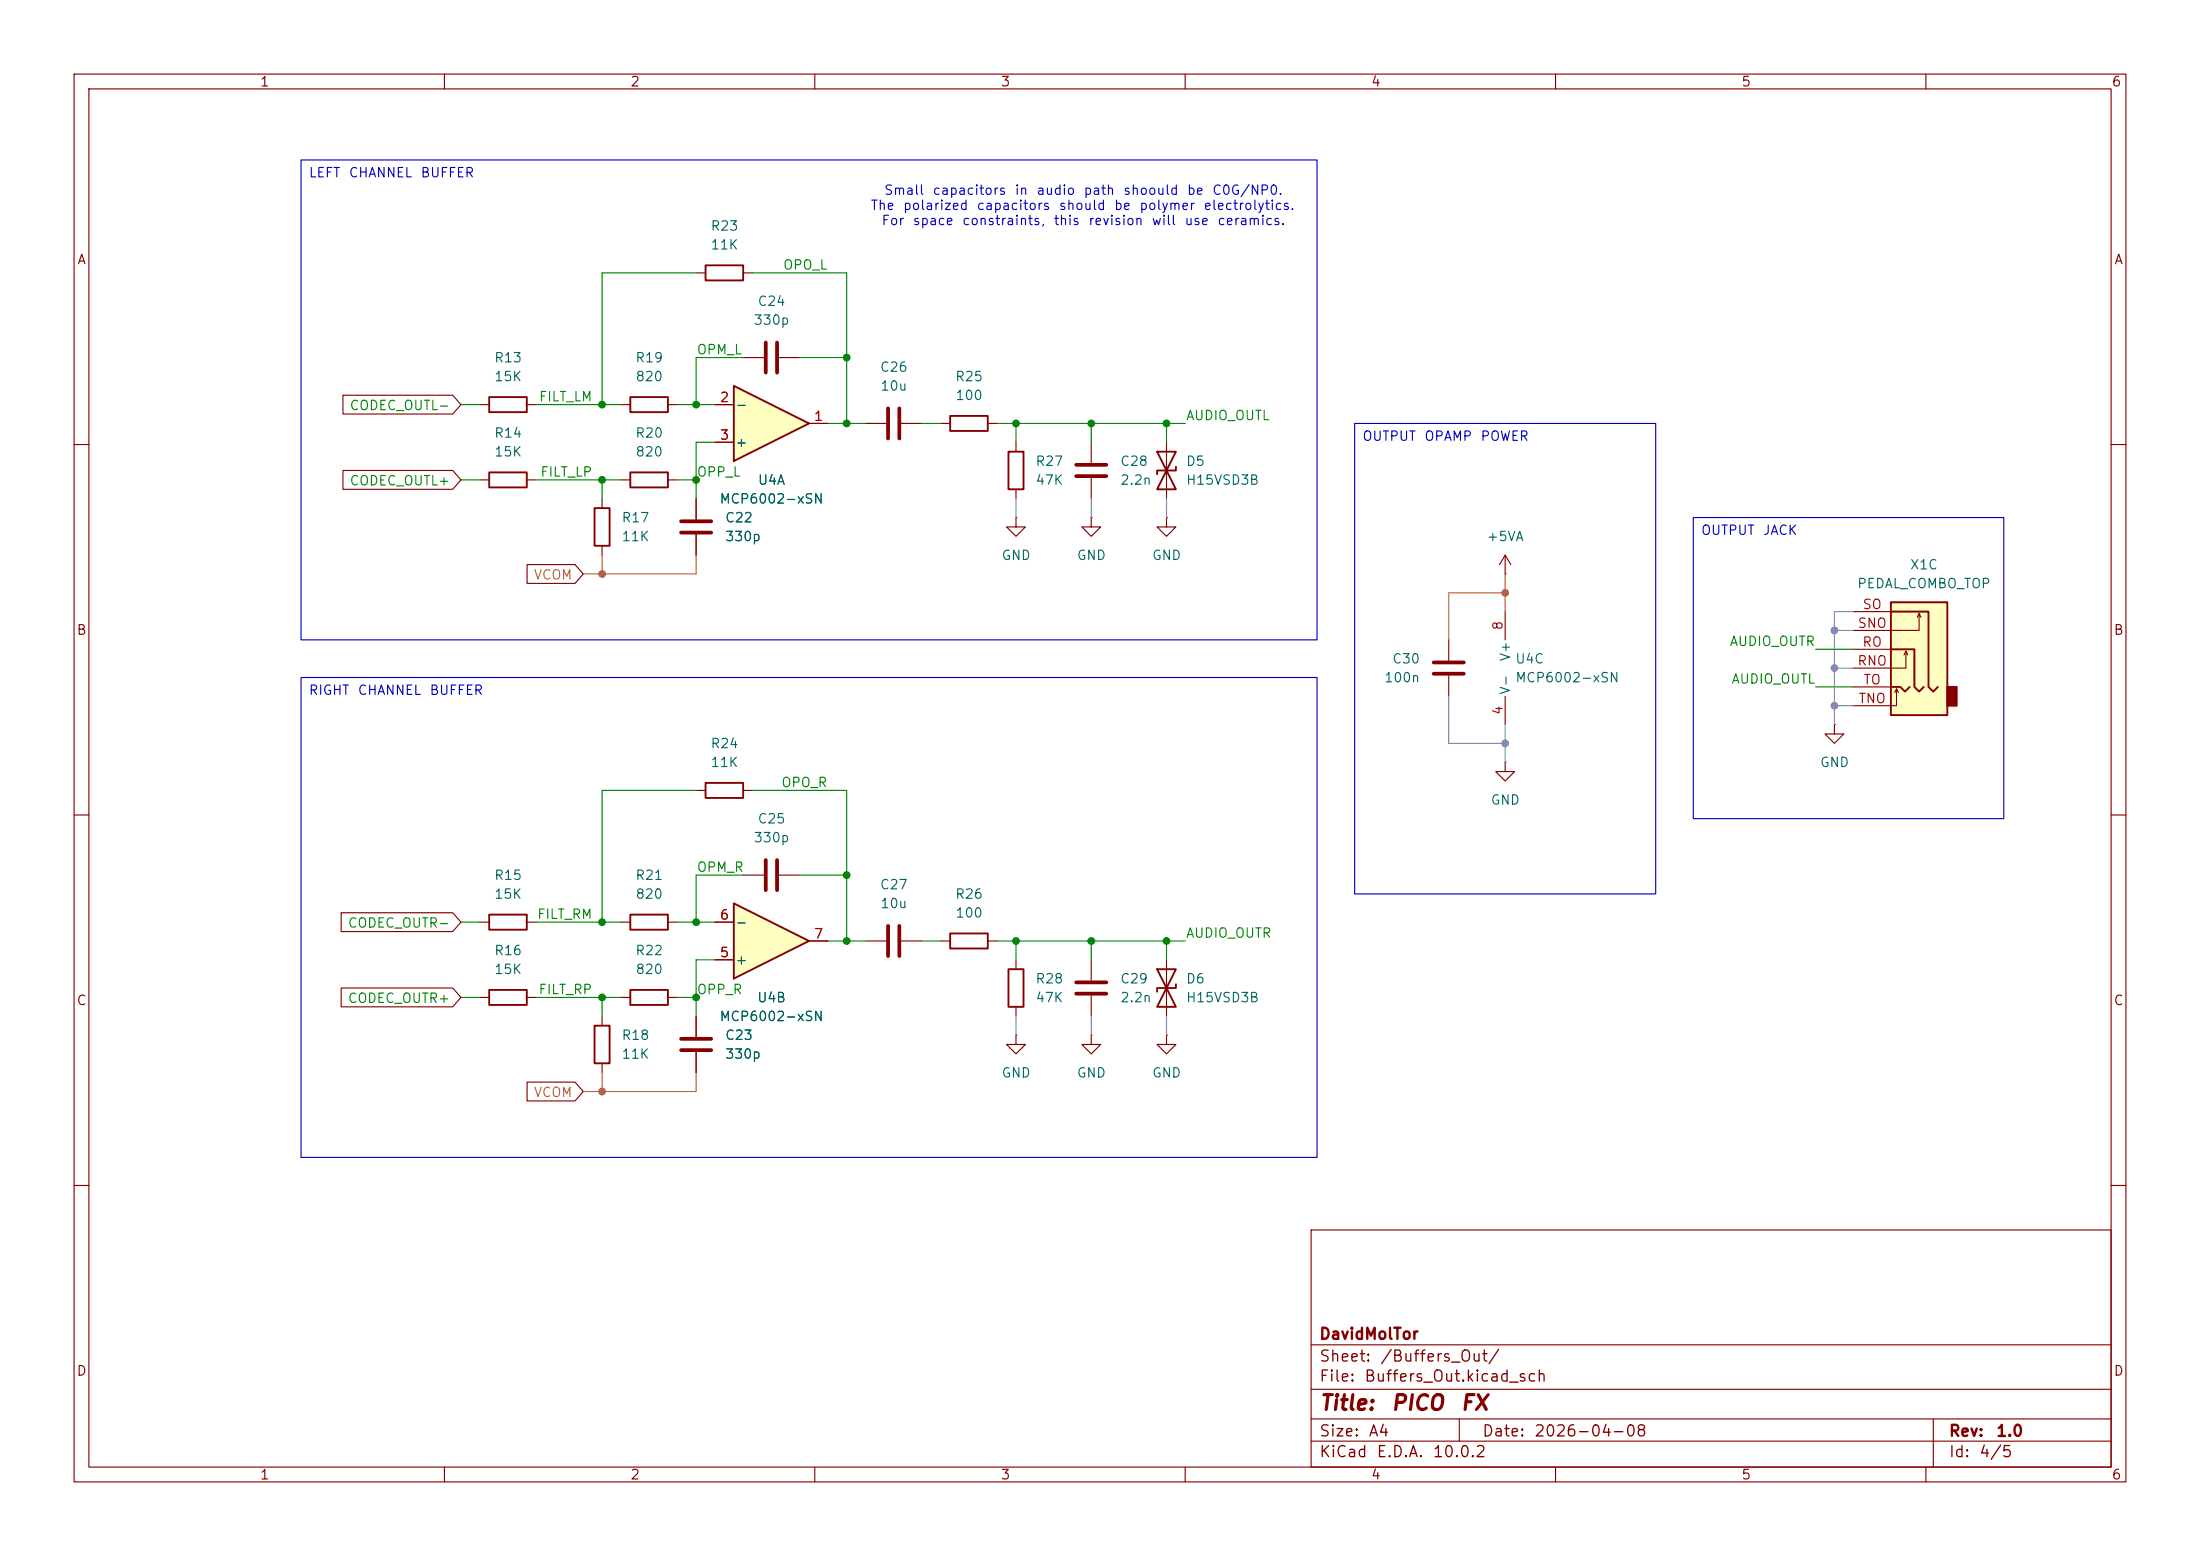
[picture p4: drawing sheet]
<svg xmlns="http://www.w3.org/2000/svg" width="297mm" height="210mm" viewBox="0 0 297 210" stroke-linecap="round" stroke-linejoin="round" font-family="sans-serif">
<g fill="none" stroke="#840000" stroke-width=".15">
<path d="M10 10h277v190h-277zM12 12h273v186h-273zM60 10v2M110 10v2M160 10v2M210 10v2M260 10v2M100.3 48.3h2.8M105.2 48.3h2.7M10 60h2M81.3 67.3v1.3M81.3 73.7v1.2"/>
<path d="M83.8 64.8h1.3M90.2 64.8h1.2M285 60h2M10 110h2M285 110h2M10 160h2M177 166h108v32h-108zM285 160h2M60 198v2M110 198v2M160 198v2M177 194.5h108"/>
<path d="M177 191.5h108M177 187.5h108M177 181.5h108M197 191.5v3M210 198v2M260 198v2M261 191.5v6.5"/>
</g>
<path d="M80.3 68.6h2v5.1h-2zM85.1 63.8h5.1v2h-5.1z" fill="none" stroke="#840000" stroke-width=".25"/>
<path d="M103.4 46.2v4.1M104.9 46.2v4.1" fill="none" stroke="#840000" stroke-width=".51"/>
<path d="M99.1 52.1l10.1 5.1-10.1 5z" fill="#ffffc2"/>
<path d="M99.1 52.1l10.1 5.1-10.1 5zM66 63.8h5.1v2h-5.1zM156.2 61h2.5l-2.5 5h2.5zM158.7 63v.5h-2.5v.5M66 133.6h5.1v2h-5.1z" fill="none" stroke="#840000" stroke-width=".25"/>
<g fill="none" stroke="#840000" stroke-width=".15">
<path d="M96.5 54.6h2.6M96.5 59.7h2.6M109.2 57.2h2.6M147.3 59.7v2.8M157.5 59.7v7.6M64.8 64.8h1.2M71.1 64.8h1.3M147.3 69.9v1.2h1.3l-1.3 1.3-1.3-1.3h1.3M147.3 69.9h.1M147.3 64.5v2.8M157.5 69.9v1.2h1.2l-1.2 1.3-1.3-1.3h1.3M157.5 69.9h.1"/>
<path d="M203.2 77.5h.1M203.2 74.9v2.6M203.2 74.9l-.8 1.3M203.2 74.9l.8 1.3M195.6 86.4v2.8M195.6 91.2v2.8M203.2 82.6v3.8M203.2 94v3.8M203.2 102.9v1.2h1.3l-1.3 1.3-1.3-1.3h1.3M203.2 102.9h.1M64.8 134.6h1.2M71.1 134.6h1.3"/>
</g>
<path d="M145.3 62.7h4.1M145.3 64.3h4.1M193.5 89.4h4.1M193.5 90.9h4.1" fill="none" stroke="#840000" stroke-width=".51"/>
<path d="M99.1 121.9l10.1 5.1-10.1 5.1z" fill="#ffffc2"/>
<path d="M66 53.6h5.1v2h-5.1zM95.2 105.7h5.1v2h-5.1zM80.3 138.4h2v5.1h-2zM85.1 133.6h5.1v2h-5.1zM99.1 121.9l10.1 5.1-10.1 5.1zM128.3 126h5v2h-5zM156.2 130.8h2.5l-2.5 5.1h2.5zM158.7 132.8v.6h-2.5v.5" fill="none" stroke="#840000" stroke-width=".25"/>
<g fill="none" stroke="#840000" stroke-width=".15">
<path d="M64.8 54.6h1.2M71.1 54.6h1.3M247.6 97.8v1.3h-1.2l1.2 1.2 1.3-1.2h-1.3M247.6 97.8h.1M94 106.7h1.2M100.3 106.7h1.3M100.3 118.1h2.8M105.2 118.1h2.7M81.3 137.2v1.2M83.8 134.6h1.3M90.2 134.6h1.2M94 137.2v2.8"/>
<path d="M96.5 129.5h2.6M96.5 124.5h2.6M109.2 127h2.6M116.8 127h2.8M121.7 127h2.8M127 127h1.3M133.3 127h1.3M147.3 139.7v1.3h1.3l-1.3 1.2-1.3-1.2h1.3M147.3 139.7h.1M147.3 129.5v2.8M147.3 134.4v2.8M157.5 139.7v1.3h1.2l-1.2 1.2-1.3-1.2h1.3"/>
<path d="M157.5 139.7h.1M157.5 129.5v7.7M81.3 143.5v1.3M94 142v2.8"/>
</g>
<path d="M103.4 116.1v4M104.9 116.1v4M119.9 125v4M121.4 125v4M145.3 132.6h4.1M145.3 134.1h4.1M91.9 140.2h4.1M91.9 141.7h4.1" fill="none" stroke="#840000" stroke-width=".51"/>
<path d="M255.3 81.3h7.6v15.2h-7.6z" fill="#ffffc2"/>
<path d="M262.9 92.7h1.3v2.6h-1.3z" fill="#840000" stroke="#840000" stroke-width=".25"/>
<path d="M95.2 35.8h5.1v2h-5.1zM85.1 53.6h5.1v2h-5.1zM128.3 56.1h5v2.1h-5zM136.1 61h2.1v5h-2.1zM255.3 81.3h7.6v15.2h-7.6zM255.3 87.6h3.1v5.1l.7 .6 .6-.6M255.3 92.7h1.2l.7 .6 .6-.6M255.3 82.6h5v10.1l.7 .6 .6-.6M66 123.4h5.1v2.1h-5.1zM85.1 123.4h5.1v2.1h-5.1zM136.1 130.8h2.1v5.1h-2.1z" fill="none" stroke="#840000" stroke-width=".25"/>
<g fill="none" stroke="#840000" stroke-width=".15">
<path d="M94 36.8h1.2M100.3 36.8h1.3M46.3 53.3h14.8l1.1 1.3-1.1 1.3h-14.8zM83.8 54.6h1.3M90.2 54.6h1.2M96.5 54.6h2.6M96.5 59.7h2.6M109.2 57.2h2.6M116.8 57.2h2.8M121.7 57.2h2.8M127 57.2h1.3M133.3 57.2h1.3"/>
<path d="M137.2 59.7v1.3M46.3 63.5h14.8l1.1 1.3-1.1 1.2h-14.8zM71.2 76.2h6.4l1.1 1.3-1.1 1.2h-6.4zM94 67.3v2.8M94 72.1v2.8M137.2 69.9v1.2h1.2l-1.2 1.3-1.3-1.3h1.3M137.2 69.9h.1M137.2 66v1.3M250.2 87.6h5.1M250.2 82.6h5.1M250.2 92.7h5.1M256 93l-.2 .5"/>
<path d="M256.3 93.5l-.3-.5v2.3h-5.8M257.3 87.9l-.3 .5M257.6 88.4l-.3-.5v2.3h-7.1M259.1 82.8l-.3 .5M259.3 83.3l-.2-.5v2.3h-8.9M46.1 123.2h15l1.1 1.3-1.1 1.2h-15zM46.1 133.3h15l1.1 1.3-1.1 1.3h-15zM64.8 124.5h1.2M71.1 124.5h1.3M83.8 124.5h1.3M90.2 124.5h1.2M94 137.2v2.8"/>
<path d="M96.5 124.5h2.6M96.5 129.5h2.6M109.2 127h2.6M137.2 139.7v1.3h1.2l-1.2 1.2-1.3-1.2h1.3M137.2 139.7h.1M137.2 129.5v1.3M137.2 135.9v1.3M71.2 146h6.4l1.1 1.3-1.1 1.3h-6.4zM94 142v2.8"/>
</g>
<path d="M119.9 55.1v4.1M121.4 55.1v4.1M91.9 70.4h4.1M91.9 71.9h4.1" fill="none" stroke="#840000" stroke-width=".51"/>
<g fill="none" stroke="#008400" stroke-width=".15">
<path d="M94 36.8h-12.7v17.8M101.6 36.8h12.7v20.4M62.2 54.6h2.6M72.4 54.6h11.4M91.4 54.6h5.1M96.5 59.7h-2.5v7.6M100.3 48.3h-6.3v6.3M107.9 48.3h6.4M111.8 57.2h5M134.6 57.2h25.4M137.2 57.2v2.5M147.3 57.2v2.5"/>
<path d="M157.5 57.2v2.5M62.2 64.8h2.6M72.4 64.8h11.4M81.3 64.8v2.5M91.4 64.8h2.6M245.1 92.7h5.1M245.1 87.6h5.1M94 106.7h-12.7v17.8M100.3 118.1h-6.3v6.4M101.6 106.7h12.7v20.3M107.9 118.1h6.4M62.2 124.5h2.6"/>
<path d="M62.2 134.6h2.6M72.4 124.5h11.4M72.4 134.6h11.4M81.3 134.6v2.6M91.4 124.5h5.1M91.4 134.6h2.6M96.5 129.5h-2.5v7.7M111.8 127h5M134.6 127h25.4M137.2 127v2.5M147.3 127v2.5M157.5 127v2.5"/>
</g>
<path d="M81.3 74.9v2.6M94 74.9v2.6h-15.3M203.2 77.5v5.1M203.2 80h-7.6v6.4M81.3 144.8v2.5M94 144.8v2.5h-15.3" fill="none" stroke="#dd8500" stroke-width=".15"/>
<path d="M137.2 67.3v2.6M147.3 67.3v2.6M157.5 67.3v2.6M195.6 94v6.3h7.6M203.2 97.8v5.1M247.6 85.1h2.6M247.6 90.2h2.6M247.6 95.3h2.6M250.2 82.6h-2.6v15.2M137.2 137.2v2.5M147.3 137.2v2.5M157.5 137.2v2.5" fill="none" stroke="#848484" stroke-width=".15"/>
<path d="M124.5 57.2h2.5M124.5 127h2.5" fill="none" stroke="#009600" stroke-width=".15"/>
<path d="M40.6 21.6h137.2v64.8h-137.2zM182.9 57.2h40.6v63.5h-40.6zM228.6 69.9h41.9v40.6h-41.9zM40.6 91.4h137.2v64.8h-137.2z" fill="none" stroke="#0000c2" stroke-width=".15"/>
<g fill="#848484" stroke="#848484" stroke-width=".14">
<circle cx="203.2" cy="100.3" r=".46"/>
<circle cx="247.6" cy="95.3" r=".46"/>
<circle cx="247.6" cy="90.2" r=".46"/>
<circle cx="247.6" cy="85.1" r=".46"/>
</g>
<g fill="#dd8500" stroke="#dd8500" stroke-width=".14">
<circle cx="203.2" cy="80" r=".46"/>
<circle cx="81.3" cy="77.5" r=".46"/>
<circle cx="81.3" cy="147.3" r=".46"/>
</g>
<g fill="#008400" stroke="#008400" stroke-width=".14">
<circle cx="81.3" cy="64.8" r=".46"/>
<circle cx="94" cy="54.6" r=".46"/>
<circle cx="114.3" cy="48.3" r=".46"/>
<circle cx="137.2" cy="57.2" r=".46"/>
<circle cx="157.5" cy="127" r=".46"/>
<circle cx="147.3" cy="127" r=".46"/>
<circle cx="137.2" cy="127" r=".46"/>
<circle cx="157.5" cy="57.2" r=".46"/>
<circle cx="147.3" cy="57.2" r=".46"/>
<circle cx="94" cy="64.8" r=".46"/>
<circle cx="81.3" cy="54.6" r=".46"/>
<circle cx="114.3" cy="57.2" r=".46"/>
<circle cx="94" cy="124.5" r=".46"/>
<circle cx="94" cy="134.6" r=".46"/>
<circle cx="81.3" cy="124.5" r=".46"/>
<circle cx="81.3" cy="134.6" r=".46"/>
<circle cx="114.3" cy="127" r=".46"/>
<circle cx="114.3" cy="118.1" r=".46"/>
</g>
<g font-size="2" fill="#840000">
<text x="178" y="190.8">Title:</text>
<text x="187.7" y="190.8">PICO</text>
<text x="197" y="190.8">FX</text>
</g>
<g font-size="1.5" fill="#840000">
<text x="178" y="184.2">Sheet:</text>
<text x="178" y="181.2">DavidMolTor</text>
<text x="186.2" y="184.2">/Buffers_Out/</text>
<text x="178" y="186.9">File:</text>
<text x="184.1" y="186.9">Buffers_Out.kicad_sch</text>
<text x="178" y="197.1">KiCad</text>
<text x="178" y="194.3">Size:</text>
<text x="184.7" y="194.3">A4</text>
<text x="185.7" y="197.1">E.D.A.</text>
<text x="193.3" y="197.1">10.0.2</text>
<text x="200" y="194.3">Date:</text>
<text x="207" y="194.3">2026-04-08</text>
<text x="263" y="194.3">Rev:</text>
<text x="263" y="197.1">Id:</text>
<text x="267.1" y="197.1">4/5</text>
<text x="269.4" y="194.3">1.0</text>
</g>
<g font-size="1.3" fill="#840000">
<text x="35" y="12">1</text>
<text x="85" y="12">2</text>
<text x="135" y="12">3</text>
<text x="185" y="12">4</text>
<text x="235" y="12">5</text>
<text x="285" y="12">6</text>
<text x="10.3" y="36">A</text>
<text x="285.3" y="36">A</text>
<text x="10.3" y="86">B</text>
<text x="285.3" y="86">B</text>
<text x="10.3" y="136">C</text>
<text x="285.3" y="136">C</text>
<text x="10.3" y="186">D</text>
<text x="285.3" y="186">D</text>
<text x="35" y="200">1</text>
<text x="85" y="200">2</text>
<text x="135" y="200">3</text>
<text x="185" y="200">4</text>
<text x="235" y="200">5</text>
<text x="285" y="200">6</text>
</g>
<g font-size="1.3" fill="#0000c2">
<text x="41.6" y="24.3">LEFT</text>
<text x="47" y="24.3">CHANNEL</text>
<text x="56.7" y="24.3">BUFFER</text>
<text x="117.4" y="28.7">The</text>
<text x="119.3" y="26.6">Small</text>
<text x="121.8" y="28.7">polarized</text>
<text x="125.8" y="26.6">capacitors</text>
<text x="131.8" y="28.7">capacitors</text>
<text x="136.9" y="26.6">in</text>
<text x="139.8" y="26.6">audio</text>
<text x="142.8" y="28.7">should</text>
<text x="146.2" y="26.6">path</text>
<text x="150.3" y="28.7">be</text>
<text x="151.5" y="26.6">shoould</text>
<text x="153.7" y="28.7">polymer</text>
<text x="160.1" y="26.6">be</text>
<text x="162.4" y="28.7">electrolytics.</text>
<text x="163.6" y="26.6">C0G/NP0.</text>
<text x="118.9" y="30.7">For</text>
<text x="123.1" y="30.7">space</text>
<text x="129.8" y="30.7">constraints,</text>
<text x="142.1" y="30.7">this</text>
<text x="146.8" y="30.7">revision</text>
<text x="155.4" y="30.7">will</text>
<text x="159.8" y="30.7">use</text>
<text x="164.2" y="30.7">ceramics.</text>
<text x="183.8" y="59.8">OUTPUT</text>
<text x="192.2" y="59.8">OPAMP</text>
<text x="199.8" y="59.8">POWER</text>
<text x="229.6" y="72.5">OUTPUT</text>
<text x="237.9" y="72.5">JACK</text>
<text x="41.6" y="94.1">RIGHT</text>
<text x="48.2" y="94.1">CHANNEL</text>
<text x="57.9" y="94.1">BUFFER</text>
</g>
<g font-size="1.3" fill="#006464">
<text x="95.8" y="31.5">R23</text>
<text x="95.8" y="34">11K</text>
<text x="102.2" y="41.6">C24</text>
<text x="101.6" y="44.2">330p</text>
<text x="66.6" y="49.2">R13</text>
<text x="66.6" y="51.8">15K</text>
<text x="85.7" y="49.2">R19</text>
<text x="85.7" y="51.8">820</text>
<text x="118.7" y="50.5">C26</text>
<text x="118.8" y="53">10u</text>
<text x="128.9" y="51.8">R25</text>
<text x="66.6" y="59.4">R14</text>
<text x="85.7" y="59.4">R20</text>
<text x="99.2" y="55.6">-</text>
<text x="128.9" y="54.3">100</text>
<text x="66.6" y="61.9">15K</text>
<text x="85.7" y="61.9">820</text>
<text x="99.2" y="60.7">+</text>
<text x="102.2" y="65.7">U4A</text>
<text x="139.7" y="63.2">R27</text>
<text x="139.7" y="65.7">47K</text>
<text x="151.1" y="63.2">C28</text>
<text x="151.1" y="65.7">2.2n</text>
<text x="160" y="63.2">D5</text>
<text x="160" y="65.7">H15VSD3B</text>
<text x="83.8" y="70.8">R17</text>
<text x="97.1" y="68.3">MCP6002-xSN</text>
<text x="97.8" y="70.8">C22</text>
<text x="83.8" y="73.4">11K</text>
<text x="97.8" y="73.4">330p</text>
<text x="135.1" y="75.9">GND</text>
<text x="145.3" y="75.9">GND</text>
<text x="155.4" y="75.9">GND</text>
<text x="200.6" y="73.4">+5VA</text>
<text x="257.8" y="77.2">X1C</text>
<text x="250.6" y="79.7">PEDAL_COMBO_TOP</text>
<text x="187.9" y="89.9">C30</text>
<text x="204.2" y="89.4" transform="rotate(-90 204.2 89.4)">V+</text>
<text x="204.5" y="89.9">U4C</text>
<text x="186.8" y="92.4">100n</text>
<text x="204.2" y="93.9" transform="rotate(-90 204.2 93.9)">V-</text>
<text x="204.5" y="92.4">MCP6002-xSN</text>
<text x="95.8" y="101.3">R24</text>
<text x="95.8" y="103.8">11K</text>
<text x="245.6" y="103.8">GND</text>
<text x="102.2" y="111.5">C25</text>
<text x="201.2" y="108.9">GND</text>
<text x="66.6" y="119.1">R15</text>
<text x="85.7" y="119.1">R21</text>
<text x="101.6" y="114">330p</text>
<text x="66.6" y="121.6">15K</text>
<text x="85.7" y="121.6">820</text>
<text x="99.2" y="125.4">-</text>
<text x="118.7" y="120.4">C27</text>
<text x="118.8" y="122.9">10u</text>
<text x="128.9" y="121.6">R26</text>
<text x="128.9" y="124.2">100</text>
<text x="66.6" y="129.2">R16</text>
<text x="66.6" y="131.8">15K</text>
<text x="85.7" y="129.2">R22</text>
<text x="85.7" y="131.8">820</text>
<text x="99.2" y="130.5">+</text>
<text x="102.1" y="135.6">U4B</text>
<text x="139.7" y="133.1">R28</text>
<text x="139.7" y="135.6">47K</text>
<text x="151.1" y="133.1">C29</text>
<text x="151.1" y="135.6">2.2n</text>
<text x="160" y="133.1">D6</text>
<text x="160" y="135.6">H15VSD3B</text>
<text x="83.8" y="140.7">R18</text>
<text x="83.8" y="143.2">11K</text>
<text x="97.1" y="138.1">MCP6002-xSN</text>
<text x="97.8" y="143.2">330p</text>
<text x="97.8" y="140.7">C23</text>
<text x="135.1" y="145.8">GND</text>
<text x="145.3" y="145.8">GND</text>
<text x="155.4" y="145.8">GND</text>
</g>
<g font-size="1.3" fill="#008400">
<text x="105.6" y="36.7">OPO_L</text>
<text x="94" y="48.1">OPM_L</text>
<text x="47.1" y="55.7">CODEC_OUTL-</text>
<text x="72.7" y="54.5">FILT_LM</text>
<text x="160" y="57">AUDIO_OUTL</text>
<text x="47.1" y="65.8">CODEC_OUTL+</text>
<text x="72.9" y="64.6">FILT_LP</text>
<text x="94" y="64.6">OPP_L</text>
<text x="233.4" y="87.5">AUDIO_OUTR</text>
<text x="233.7" y="92.6">AUDIO_OUTL</text>
<text x="105.4" y="106.6">OPO_R</text>
<text x="94" y="118">OPM_R</text>
<text x="46.9" y="125.5">CODEC_OUTR-</text>
<text x="72.4" y="124.3">FILT_RM</text>
<text x="160" y="126.9">AUDIO_OUTR</text>
<text x="46.9" y="135.7">CODEC_OUTR+</text>
<text x="72.6" y="134.5">FILT_RP</text>
<text x="94" y="134.5">OPP_R</text>
</g>
<g font-size="1.3" fill="#a90000">
<text x="97.1" y="54.6">2</text>
<text x="97.1" y="59.7">3</text>
<text x="109.8" y="57.1">1</text>
<text x="251.4" y="82.5">SO</text>
<text x="203.2" y="85.2" transform="rotate(-90 203.2 85.2)">8</text>
<text x="250.7" y="85.1">SNO</text>
<text x="251.3" y="87.6">RO</text>
<text x="250.7" y="90.1">RNO</text>
<text x="250.8" y="95.2">TNO</text>
<text x="251.5" y="92.7">TO</text>
<text x="203.2" y="96.6" transform="rotate(-90 203.2 96.6)">4</text>
<text x="97.1" y="124.4">6</text>
<text x="97.1" y="129.5">5</text>
<text x="109.8" y="127">7</text>
</g>
<g font-size="1.3" fill="#dd8500">
<text x="72" y="78.5">VCOM</text>
<text x="72" y="148.4">VCOM</text>
</g>
</svg>
